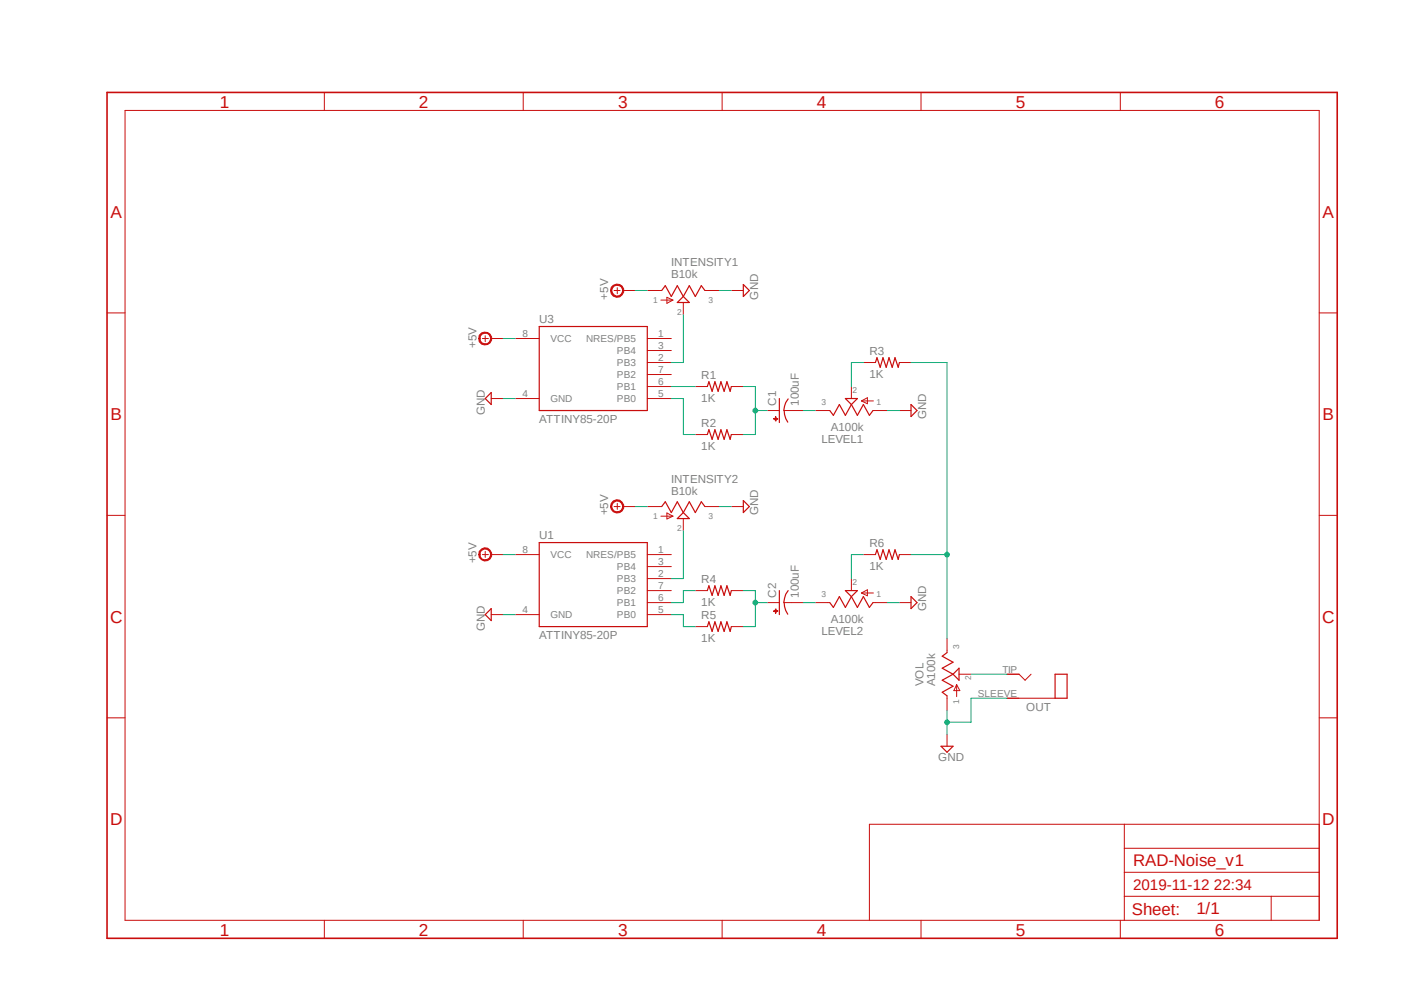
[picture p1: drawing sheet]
<svg xmlns="http://www.w3.org/2000/svg" width="297mm" height="210mm" viewBox="0 0 297 210" stroke-linecap="round" stroke-linejoin="round" font-family="sans-serif">
<path d="M22.1 19.2l261.2 179.9M283.3 19.2l-261.2 179.9" fill="none" stroke="#fff" stroke-width=".21"/>
<path d="M102.1 71.6h1.2M102.7 71v1.3" fill="none" stroke="#c90d0c" stroke-width=".21"/>
<path d="M101.4 71a1.42 1.42 0 0 1 2.1-.5 1.42 1.42 0 0 1 0 2.2 1.42 1.42 0 0 1-2.1-.4l-.1-.7h.3a1.14 1.14 0 0 1 1.4-1 1.14 1.14 0 0 1 .7 1.6 1.14 1.14 0 0 1-1.7 .4l-.4-.5v-.5h-.3z" fill-rule="evenodd" fill="#c90d0c"/>
<path d="M101.4 71a1.42 1.42 0 0 1 2.1-.5 1.42 1.42 0 0 1 0 2.2 1.42 1.42 0 0 1-2.1-.4l-.1-.7h.3a1.14 1.14 0 0 1 1.4-1 1.14 1.14 0 0 1 .7 1.6 1.14 1.14 0 0 1-1.7 .4l-.4-.5v-.5h-.3zM103.9 71.6h2.6M103.9 84.3h2.6M147.1 81.8h2.5M147.1 91.9h2.5M154.7 81.8h2.6M154.7 91.9h2.6M165.9 86.9h1.5" fill="none" stroke="#c90d0c" stroke-width=".21"/>
<path d="M103.9 83.1v2.5l-1.2-1.3zM149.6 81.8l.4-1 .7 2 .6-2 .6 2 .6-2 .7 2 .6-2 .7 2 .2-1M149.6 91.9l.4-1 .7 2.1 .6-2.1 .6 2.1 .6-2.1 .7 2.1 .6-2.1 .7 2.1 .2-1.1M164.9 84.3v5.1M165.9 86.9l.3 1.7 .5 .7M166.7 84.4l-.5 .8-.4 1.7" fill="none" stroke="#c90d0c" stroke-width=".25"/>
<path d="M164 88.2h.2v.9h-.2z" fill-rule="evenodd" fill="#c90d0c"/>
<path d="M164 88.2h.2v.9h-.2z" fill="none" stroke="#c90d0c" stroke-width=".21"/>
<path d="M163.7 88.6h.8v.1h-.8z" fill-rule="evenodd" fill="#c90d0c"/>
<path d="M129.9 61.5h1.3M130.6 60.9v1.2M162.3 86.9h2.6M163.7 88.6h.8v.1h-.8zM167.4 86.9h2.6" fill="none" stroke="#c90d0c" stroke-width=".21"/>
<path d="M129.3 60.8a1.42 1.42 0 0 1 2.3-.3 1.42 1.42 0 0 1-.5 2.3 1.42 1.42 0 0 1-1.9-1.3h.2a1.15 1.15 0 0 1 1.4-1.2 1.15 1.15 0 0 1 .8 1.6 1.15 1.15 0 0 1-1.7 .5l-.5-.9h-.2z" fill-rule="evenodd" fill="#c90d0c"/>
<g fill="none" stroke="#c90d0c" stroke-width=".21">
<path d="M109 71.6h5.1M129.3 60.8a1.42 1.42 0 0 1 2.3-.3 1.42 1.42 0 0 1-.5 2.3 1.42 1.42 0 0 1-1.9-1.3h.2a1.15 1.15 0 0 1 1.4-1.2 1.15 1.15 0 0 1 .8 1.6 1.15 1.15 0 0 1-1.7 .5l-.5-.9h-.2zM131.9 61.5h2.5M136.9 61.5h3.1M136.9 76.7h5.1M136.9 79.2h5.1M136.9 74.2h5.1M136.9 71.6h5.1M139.8 63.5h2.6M141.1 62.9l1.3 .6-1.3 .7zM144.6 64v2.5M149.1 61.5h3.1"/>
<path d="M154.7 61.5h2.6M182.7 76.7h2.5M190.3 76.7h2.4M109 84.3h5.1M136.9 84.3h5.1M136.9 81.8h5.1M172.5 86.9h3.1M180.1 81.8v2.5M182.2 84.8h2.6M182.2 84.8l1.3-.6v1.2zM184.7 86.9h3M190.3 86.9h2.4"/>
<path d="M102.1 117.3h1.2M102.7 116.7v1.2M200.4 135.1v3M200.4 147.2v3.1M200.4 155.4v2.5M202.4 144.9v2.5M202.4 144.9l.7 1.2h-1.3zM202.9 142.7h2.5"/>
</g>
<g fill="none" stroke="#c90d0c" stroke-width=".25">
<path d="M114.1 69.1h22.8v17.8h-22.8zM140 61.5l.8-1 1.2 2.2 1.3-2.2 1.3 2.2M144.6 62.7l1.2 1.3h-2.5zM149.1 61.5l-.7-1-1.3 2.2-1.3-2.2-1.2 2.2M157.3 60.2l1.2 1.3-1.2 1.2zM185.2 76.7l.3-1 .7 2 .6-2 .7 2 .6-2 .7 2 .6-2 .6 2 .3-1M178.9 84.3h2.5l-1.3 1.3zM180.1 85.6l1.3 2.3 1.3-2.3 1.2 2.3 .8-1M180.1 85.6l-1.2 2.3-1.3-2.3-1.3 2.3-.7-1M192.7 85.6l1.3 1.3-1.3 1.2zM200.4 138.1l-1.1 .8 2.3 1.2-2.3 1.3 2.3 1.3M199.1 157.9h2.5l-1.2 1.3z"/>
<path d="M201.6 142.7l-2.3 1.2 2.3 1.3-2.3 1.3 1.1 .7M202.9 141.4v2.5l-1.3-1.2z"/>
</g>
<path d="M101.4 116.7a1.4 1.4 0 0 1 2.1-.5 1.4 1.4 0 0 1 0 2.2 1.4 1.4 0 0 1-2.1-.5l-.1-.6h.3a1.12 1.12 0 0 1 1.1-1.1 1.12 1.12 0 0 1 1.1 1.3 1.12 1.12 0 0 1-1.3 .9l-.5-.1-.4-.4v-.6h-.3z" fill-rule="evenodd" fill="#c90d0c"/>
<path d="M101.4 116.7a1.4 1.4 0 0 1 2.1-.5 1.4 1.4 0 0 1 0 2.2 1.4 1.4 0 0 1-2.1-.5l-.1-.6h.3a1.12 1.12 0 0 1 1.1-1.1 1.12 1.12 0 0 1 1.1 1.3 1.12 1.12 0 0 1-1.3 .9l-.5-.1-.4-.4v-.6h-.3zM103.9 117.3h2.6M103.9 130h2.6M147.1 125h2.5M147.1 132.6h2.5M154.7 125h2.6M154.7 132.6h2.6M165.9 127.5h1.5" fill="none" stroke="#c90d0c" stroke-width=".21"/>
<path d="M103.9 128.8v2.5l-1.2-1.3zM149.6 125l.4-1 .7 2 .6-2 .6 2 .6-2 .7 2 .6-2 .7 2 .2-1M149.6 132.6l.4-1 .7 2 .6-2 .6 2 .6-2 .7 2 .6-2 .7 2 .2-1M164.9 125v5M165.9 127.5l.3 1.7 .5 .8M166.7 125l-.5 .7-.4 1.8" fill="none" stroke="#c90d0c" stroke-width=".25"/>
<path d="M164 128.9h.2v.8h-.2z" fill-rule="evenodd" fill="#c90d0c"/>
<path d="M164 128.9h.2v.8h-.2z" fill="none" stroke="#c90d0c" stroke-width=".21"/>
<path d="M163.7 129.2h.8v.2h-.8z" fill-rule="evenodd" fill="#c90d0c"/>
<path d="M129.9 107.2h1.3M130.6 106.5v1.3M162.3 127.5h2.6M163.7 129.2h.8v.2h-.8zM167.4 127.5h2.6" fill="none" stroke="#c90d0c" stroke-width=".21"/>
<path d="M129.7 106a1.42 1.42 0 0 1 2.2 .6 1.42 1.42 0 0 1-1 1.9 1.42 1.42 0 0 1-1.7-1.3h.2a1.15 1.15 0 0 1 1.5-1.2 1.15 1.15 0 0 1 .6 1.8 1.15 1.15 0 0 1-1.9-.1l-.2-.5h-.2l.1-.7z" fill-rule="evenodd" fill="#c90d0c"/>
<g fill="none" stroke="#c90d0c" stroke-width=".21">
<path d="M68.6 19.6v3.8M110.7 19.6v3.8M152.8 19.6v3.8M194.9 19.6v3.8M237 19.6v3.8M26.5 23.4h252.6v171.3h-252.6zM22.6 66.2h3.9M279.1 66.2h3.8M22.6 109.1h3.9M109 117.3h5.1M129.7 106a1.42 1.42 0 0 1 2.2 .6 1.42 1.42 0 0 1-1 1.9 1.42 1.42 0 0 1-1.7-1.3h.2a1.15 1.15 0 0 1 1.5-1.2 1.15 1.15 0 0 1 .6 1.8 1.15 1.15 0 0 1-1.9-.1l-.2-.5h-.2l.1-.7zM131.9 107.2h2.5"/>
<path d="M136.9 107.2h3.1M136.9 117.3h5.1M136.9 119.9h5.1M139.8 109.2h2.6M141.1 108.5l1.3 .7-1.3 .6zM144.6 109.7v2.6M149.1 107.2h3.1M154.7 107.2h2.6M182.7 117.3h2.5M190.3 117.3h2.4M279.1 109.1h3.8M109 130h5.1"/>
<path d="M136.9 127.5h5.1M136.9 130h5.1M136.9 125h5.1M136.9 122.4h5.1M172.5 127.5h3.1M180.1 122.4v2.6M182.2 125.5h2.6M182.2 125.5l1.3-.7v1.3zM184.7 127.5h3M190.3 127.5h2.4M22.6 151.9h3.9M213.1 142.7h2.5l1.3 1.2 1.2-1.2"/>
<path d="M213.1 147.7h10.1M279.1 151.9h3.8M237.9 174.4v20.3M237.9 179.5h41.2M279.1 174.4h-95.2v20.3M68.6 194.7v3.8M110.7 194.7v3.8M152.8 194.7v3.8M194.9 194.7v3.8M237 194.7v3.8M237.9 189.7h41.2M237.9 184.6h41.2"/>
<path d="M268.9 189.7v5"/>
</g>
<path d="M114.1 114.8h22.8v17.8h-22.8zM140 107.2l.8-1 1.2 2.3 1.3-2.3 1.3 2.3M144.6 108.5l1.2 1.2h-2.5zM149.1 107.2l-.7-1-1.3 2.3-1.3-2.3-1.2 2.3M157.3 105.9l1.2 1.3-1.2 1.3zM185.2 117.3l.3-1 .7 2.1 .6-2.1 .7 2.1 .6-2.1 .7 2.1 .6-2.1 .6 2.1 .3-1.1M178.9 125h2.5l-1.3 1.2zM180.1 126.2l1.3 2.3 1.3-2.3 1.2 2.3 .8-1M180.1 126.2l-1.2 2.3-1.3-2.3-1.3 2.3-.7-1M192.7 126.2l1.3 1.3-1.3 1.3zM223.2 142.7h2.6v5h-2.6z" fill="none" stroke="#c90d0c" stroke-width=".25"/>
<path d="M22.6 19.6h260.3v178.9h-260.3z" fill="none" stroke="#c90d0c" stroke-width=".34"/>
<path d="M106.5 71.6h2.5M134.4 61.5h2.5M106.5 84.3h2.5M187.7 86.9h2.6M106.5 117.3h2.5M134.4 107.2h2.5M200.4 150.3v5.1M213.1 147.7h-7.7v5.1h-5" fill="none" stroke="#0dab76" stroke-width=".21"/>
<circle cx="200.4" cy="152.8" r=".5" fill="#0dab76"/>
<g fill="none" stroke="#0dab76" stroke-width=".21">
<path d="M152.2 61.5h2.5M157.3 81.8h2.5v10.1h-2.5M159.8 86.9h2.5M152.2 107.2h2.5M106.5 130h2.5M187.7 127.5h2.6"/>
<circle cx="200.4" cy="152.8" r=".5"/>
</g>
<circle cx="159.8" cy="86.9" r=".5" fill="#0dab76"/>
<g fill="none" stroke="#0dab76" stroke-width=".21">
<path d="M144.6 66.5v10.2h-2.6M182.7 76.7h-2.6v5.1M142 84.3h2.6v7.6h2.5M142 81.8h5.1M170 86.9h2.5M157.3 125h2.5v7.6h-2.5M159.8 127.5h2.5M205.4 142.7h7.7"/>
<circle cx="159.8" cy="86.9" r=".5"/>
</g>
<circle cx="159.8" cy="127.5" r=".5" fill="#0dab76"/>
<g fill="none" stroke="#0dab76" stroke-width=".21">
<path d="M192.7 76.7h7.7v58.4M144.6 112.3v10.1h-2.6M182.7 117.3h-2.6v5.1M192.7 117.3h7.7M142 130h2.6v2.6h2.5M147.1 125h-2.5v2.5h-2.6M170 127.5h2.5"/>
<circle cx="159.8" cy="127.5" r=".5"/>
</g>
<circle cx="200.4" cy="117.3" r=".5" fill="#0dab76"/>
<circle cx="200.4" cy="117.3" r=".5" fill="none" stroke="#0dab76" stroke-width=".21"/>
<g font-size="3.6" fill="#c90d0c">
<text x="46.5" y="22.8">1</text>
<text x="88.6" y="22.8">2</text>
<text x="130.8" y="22.8">3</text>
<text x="172.8" y="22.8">4</text>
<text x="214.9" y="22.8">5</text>
<text x="257" y="22.8">6</text>
<text x="23.4" y="46.1">A</text>
<text x="279.8" y="46.1">A</text>
<text x="23.4" y="88.9">B</text>
<text x="279.8" y="88.9">B</text>
<text x="23.3" y="131.7">C</text>
<text x="279.7" y="131.7">C</text>
<text x="23.3" y="174.6">D</text>
<text x="279.7" y="174.6">D</text>
<text x="239.7" y="183.3">RAD-Noise_v1</text>
<text x="46.5" y="198">1</text>
<text x="88.6" y="198">2</text>
<text x="130.8" y="198">3</text>
<text x="172.8" y="198">4</text>
<text x="214.9" y="198">5</text>
<text x="239.5" y="193.6">Sheet:</text>
<text x="253.1" y="193.5">1/1</text>
<text x="257" y="198">6</text>
</g>
<text font-size="3.2" fill="#c90d0c" x="239.7" y="188.4">2019-11-12 22:34</text>
<g font-size="2.5" fill="#808080">
<text x="142" y="58.9">B10k</text>
<text x="142" y="56.4">INTENSITY1</text>
<text x="128.6" y="63.4" transform="rotate(-90 128.6 63.4)">+5V</text>
<text x="160.4" y="63.4" transform="rotate(-90 160.4 63.4)">GND</text>
<text x="114.1" y="68.3">U3</text>
<text x="100.8" y="73.6" transform="rotate(-90 100.8 73.6)">+5V</text>
<text x="183.9" y="75.2">R3</text>
<text x="148.4" y="80.3">R1</text>
<text x="183.9" y="80">1K</text>
<text x="102.6" y="87.9" transform="rotate(-90 102.6 87.9)">GND</text>
<text x="114.1" y="89.4">ATTINY85-20P</text>
<text x="148.4" y="85.1">1K</text>
<text x="164.2" y="85.9" transform="rotate(-90 164.2 85.9)">C1</text>
<text x="169" y="85.9" transform="rotate(-90 169 85.9)">100uF</text>
<text x="196" y="88.7" transform="rotate(-90 196 88.7)">GND</text>
<text x="148.4" y="95.3">1K</text>
<text x="148.4" y="90.4">R2</text>
<text x="173.8" y="93.7">LEVEL1</text>
<text x="175.8" y="91.2">A100k</text>
<text x="142" y="104.6">B10k</text>
<text x="142" y="102.1">INTENSITY2</text>
<text x="128.6" y="109.1" transform="rotate(-90 128.6 109.1)">+5V</text>
<text x="160.4" y="109.1" transform="rotate(-90 160.4 109.1)">GND</text>
<text x="100.8" y="119.2" transform="rotate(-90 100.8 119.2)">+5V</text>
<text x="114.1" y="114">U1</text>
<text x="183.9" y="115.8">R6</text>
<text x="148.4" y="123.4">R4</text>
<text x="183.9" y="120.7">1K</text>
<text x="148.4" y="128.3">1K</text>
<text x="148.4" y="131.1">R5</text>
<text x="164.2" y="126.5" transform="rotate(-90 164.2 126.5)">C2</text>
<text x="169" y="126.5" transform="rotate(-90 169 126.5)">100uF</text>
<text x="175.8" y="131.8">A100k</text>
<text x="196" y="129.4" transform="rotate(-90 196 129.4)">GND</text>
<text x="102.6" y="133.6" transform="rotate(-90 102.6 133.6)">GND</text>
<text x="114.1" y="135.1">ATTINY85-20P</text>
<text x="148.4" y="135.9">1K</text>
<text x="173.8" y="134.4">LEVEL2</text>
<text x="195.4" y="145.2" transform="rotate(-90 195.4 145.2)">VOL</text>
<text x="197.8" y="145.2" transform="rotate(-90 197.8 145.2)">A100k</text>
<text x="217.1" y="150.5">OUT</text>
<text x="198.5" y="161.1">GND</text>
</g>
<g font-size="2.1" fill="#808080">
<text x="110.5" y="71.3">8</text>
<text x="139.2" y="71.3">1</text>
<text x="116.5" y="72.4">VCC</text>
<text x="124" y="72.4">NRES/PB5</text>
<text x="130.5" y="77.5">PB3</text>
<text x="130.5" y="74.9">PB4</text>
<text x="139.2" y="76.4">2</text>
<text x="139.2" y="73.8">3</text>
<text x="110.5" y="84">4</text>
<text x="130.5" y="82.6">PB1</text>
<text x="130.5" y="80">PB2</text>
<text x="139.2" y="84">5</text>
<text x="139.2" y="81.4">6</text>
<text x="139.2" y="78.9">7</text>
<text x="116.5" y="85.1">GND</text>
<text x="130.5" y="85.1">PB0</text>
<text x="110.5" y="116.9">8</text>
<text x="116.5" y="118.1">VCC</text>
<text x="124" y="118.1">NRES/PB5</text>
<text x="139.2" y="119.5">3</text>
<text x="139.2" y="116.9">1</text>
<text x="130.5" y="125.7">PB2</text>
<text x="130.5" y="123.2">PB3</text>
<text x="130.5" y="120.7">PB4</text>
<text x="139.2" y="124.5">7</text>
<text x="139.2" y="122">2</text>
<text x="110.5" y="129.6">4</text>
<text x="116.5" y="130.8">GND</text>
<text x="130.5" y="130.8">PB0</text>
<text x="130.5" y="128.3">PB1</text>
<text x="139.2" y="129.6">5</text>
<text x="139.2" y="127.1">6</text>
<text x="212.1" y="142.3">TIP</text>
<text x="206.9" y="147.4">SLEEVE</text>
</g>
<g font-size="1.8" fill="#808080">
<text x="138.2" y="64">1</text>
<text x="149.9" y="64">3</text>
<text x="143.3" y="66.5">2</text>
<text x="180.4" y="83.1">2</text>
<text x="173.8" y="85.6">3</text>
<text x="185.5" y="85.6">1</text>
<text x="138.2" y="109.7">1</text>
<text x="143.3" y="112.3">2</text>
<text x="149.9" y="109.7">3</text>
<text x="180.4" y="123.7">2</text>
<text x="173.8" y="126.2">3</text>
<text x="185.5" y="126.2">1</text>
<text x="202.9" y="137.4" transform="rotate(-90 202.9 137.4)">3</text>
<text x="205.4" y="143.9" transform="rotate(-90 205.4 143.9)">2</text>
<text x="202.9" y="149" transform="rotate(-90 202.9 149)">1</text>
</g>
</svg>
